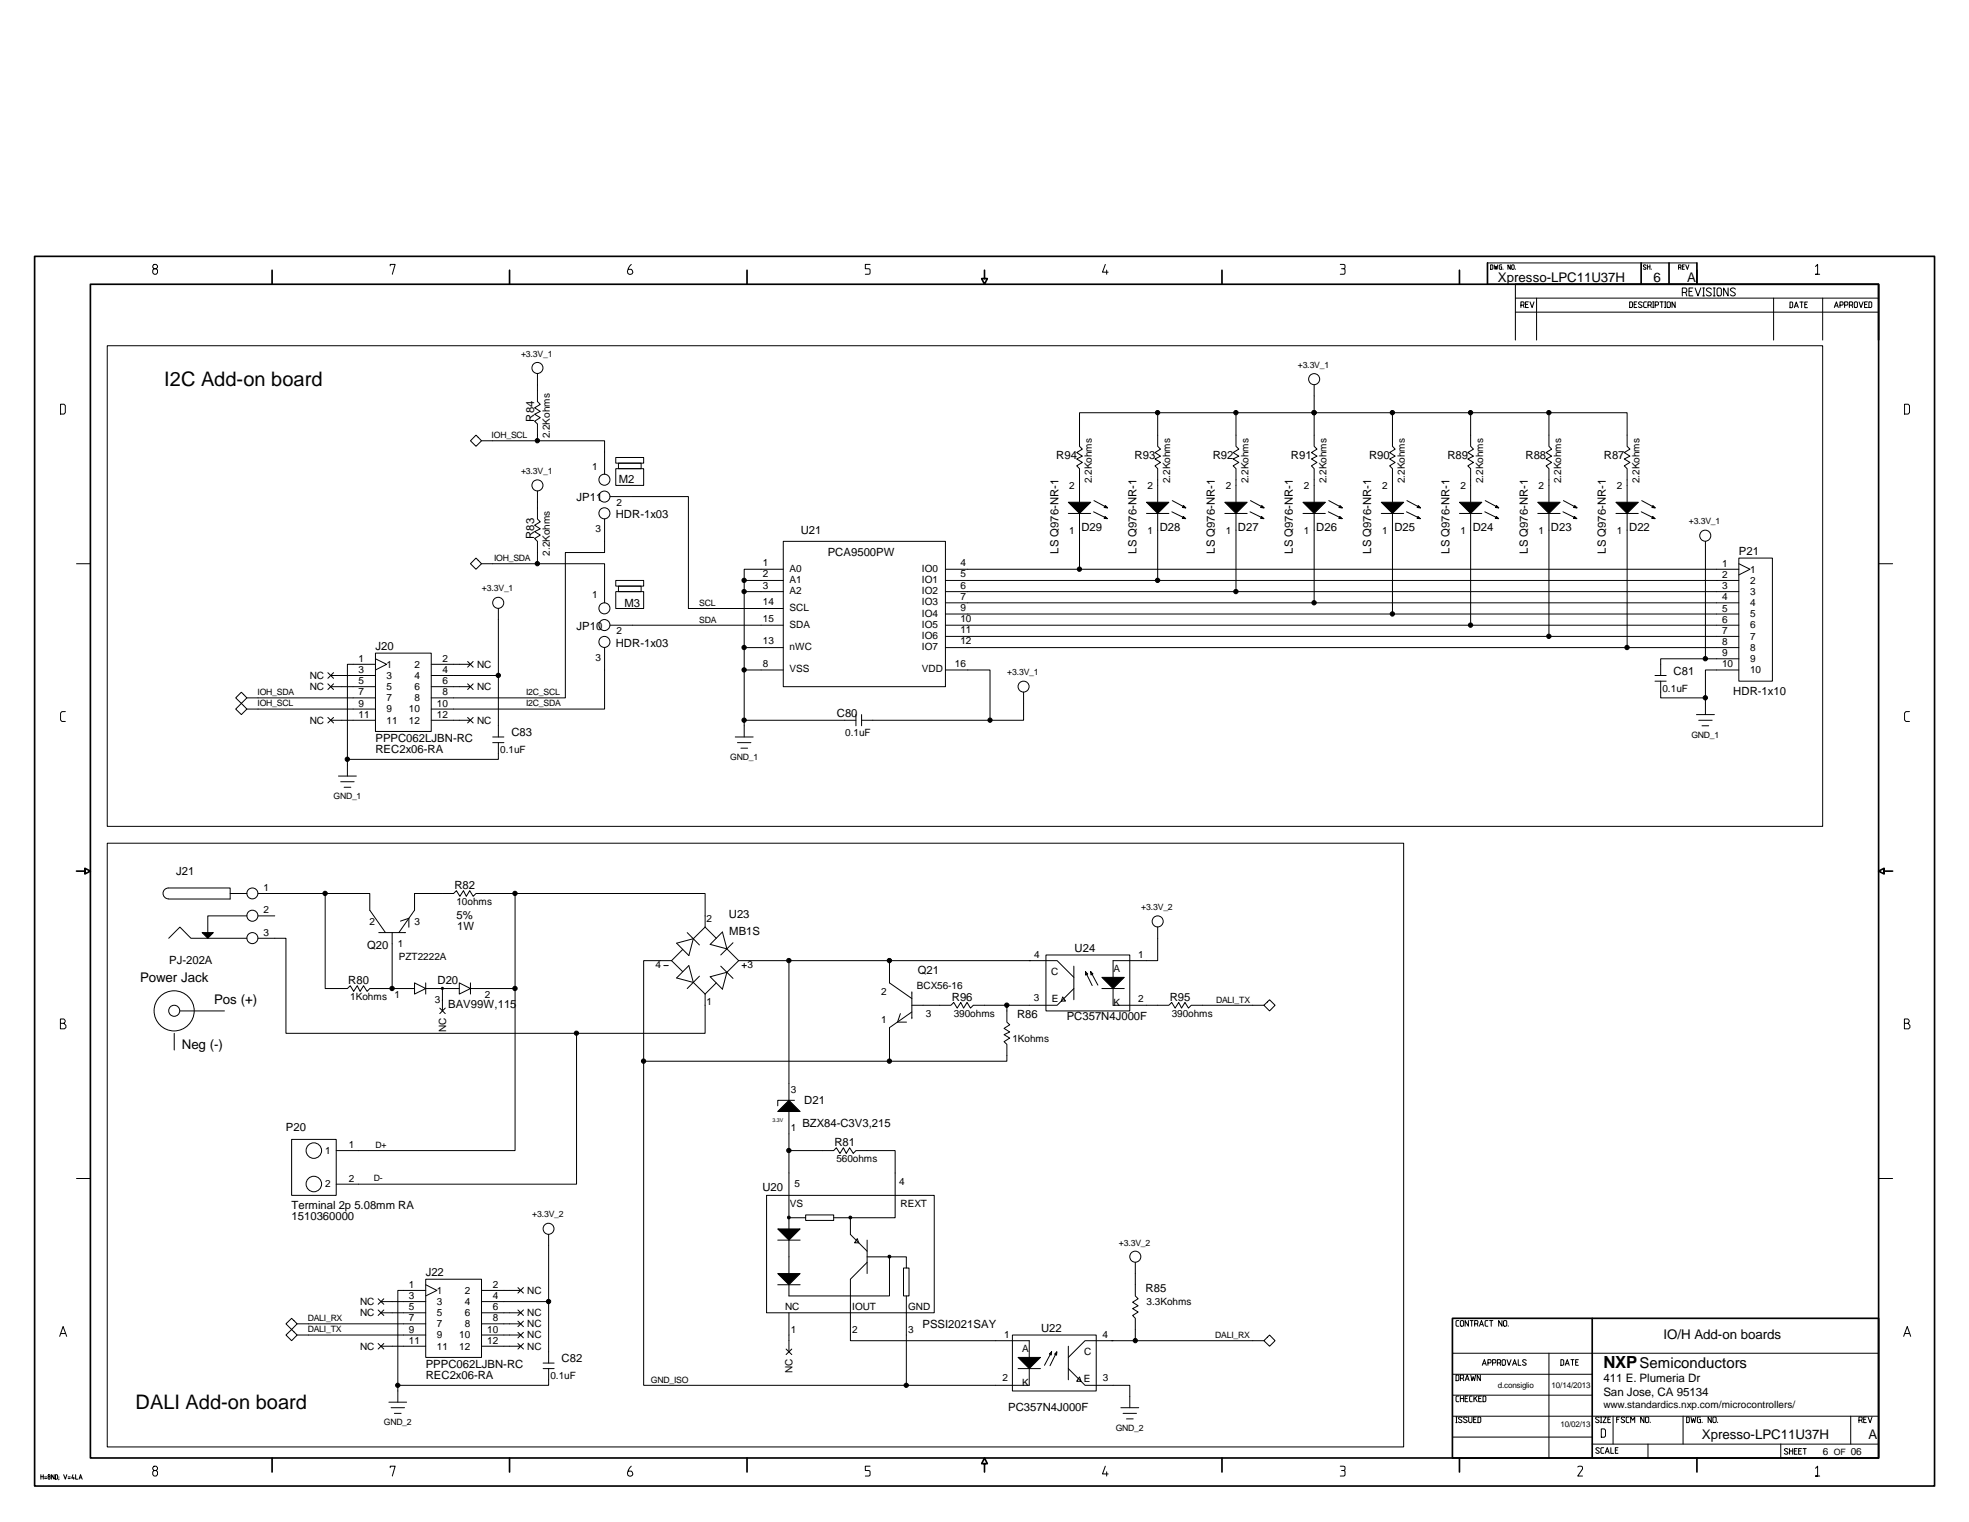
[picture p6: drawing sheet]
<svg xmlns="http://www.w3.org/2000/svg" width="279mm" height="216mm" viewBox="0 0 279 216" stroke-linecap="round" stroke-linejoin="round" font-family="sans-serif">
<g fill="none" stroke="#000" stroke-width=".14">
<path d="M21.9 37.5l-.2 .2v.2l.2 .2h.3l.2 .2v.4l-.2 .2h-.3l-.2-.2v-.4l.2-.2h.3l.2-.2v-.2l-.2-.2zM55.4 37.7v-.2h.7l-.4 1.4M89.6 37.5a1.06 1.06 0 0 0-.4 1.4h.4l.2-.2v-.2l-.2-.3h-.4M123.5 37.5h-.7v.6h.5l.2 .2-.1 .5-.6 .1M156.8 37.5l-.4 1.1h.8M157 38.3v.6M190.2 37.5h.5a.33 .33 0 0 1 .2 .3 .33 .33 0 0 1-.2 .3M190.4 38.1l.4 .1 .1 .5-.2 .2h-.5M211.5 37.6h.3v.1v.5h-.3zM212 37.6l.2 .6 .1-.4 .1 .4 .1-.6M213.1 37.6h-.3l-.1 .1 .1 .5h.3v-.4h-.1M213.3 38.2h.1"/>
<path d="M214.3 37.6v.6l-.3-.6v.6M214.6 37.6l.3 .1-.1 .5-.3-.1zM215.1 38.2h.1M233.6 37.7l-.1-.1h-.3v.2l.4 .3-.1 .1-.3-.1M233.8 37.8h.3M233.8 37.6v.6M234.1 37.6v.6M234.3 38.2h.1M238.2 37.9h.3v-.3h-.3v.6M238.5 37.9v.3M238.7 37.8h.3M239 37.6h-.3v.6h.3"/>
<path d="M239.2 37.6l.2 .6 .2-.6M240.8 37.3h-29.7v3h29.7M257.6 37.8l.3-.3v1.4h-.3h.6M8.6 57.3h.5l.2 .2v1l-.2 .2h-.5zM15.2 49h243.4v68.2h-243.4zM76.3 53v4l.4 .4-.8 .4 .8 .6-.8 .4 .8 .4-.8 .6 .4 .3v2.4M164.3 58.5v4.8l.4 .4-.8 .5 .8 .5-.8 .4 .8 .5-.8 .5 .4 .4v4.7M175.4 58.5v4.8l.4 .4-.8 .5 .8 .5-.8 .4 .8 .5-.8 .5 .4 .4v4.7M186.5 54.6v8.7l.4 .4-.8 .5 .8 .5-.8 .4 .8 .5-.8 .5 .4 .4v4.7M197.6 58.5v4.8l.4 .4-.8 .5 .8 .5-.8 .4 .8 .5-.8 .5 .4 .4v4.7M208.7 58.5v4.8l.4 .4-.8 .5 .8 .5-.8 .4 .8 .5-.8 .5 .4 .4v4.7M215 44.3h51.6"/>
<path d="M215 42.3h51.6M215 40.3v7.9M215.8 43.3h.4l.1-.1v-.3l-.1-.1h-.4v.8M216.2 43.3l.1 .3M216.5 43.2h.3M216.9 42.8h-.4v.8h.4M217.1 42.8l.3 .8 .3-.8M218 42.3v5.9M219.8 58.5v4.8l.4 .4-.8 .5 .8 .5-.8 .4 .8 .5-.8 .5 .4 .4v4.7M231.2 42.8h.3l.1 .1v.6l-.1 .1h-.3zM231.9 43.2h.3M232.3 42.8h-.4v.8h.4"/>
<path d="M233 42.9l-.3-.1-.2 .2 .5 .5a.3 .3 0 0 1-.5 0M233.6 42.8h-.3l-.1 .1v.6l.1 .1h.3M233.8 43.3h.4l.1-.1v-.3l-.1-.1h-.4v.8M234.2 43.3l.1 .3M234.5 43.6h.2M234.5 42.8h.2M234.6 42.8v.8M234.9 43.3h.3l.1-.1v-.3l-.1-.1h-.3v.8M235.5 42.8h.5M235.8 42.8v.8M236.2 43.6h.2M236.2 42.8h.2"/>
<path d="M236.3 42.8v.8M236.6 42.9l.1-.1 .3 .1v.6l-.1 .1h-.2l-.1-.1zM237.7 42.8v.8l-.4-.8v.8M238.7 41.5h.5l.2-.2v-.3l-.2-.1h-.5v1.1M239.2 41.5l.2 .5M239.7 41.3h.4M240.2 40.9h-.5v1.1h.5M240.5 40.9l.4 1.1 .4-1.1M241.6 42h.3M241.6 40.9h.3M241.7 40.9v1.1M242.8 41a.4 .4 0 0 0-.3-.2 .4 .4 0 0 0-.4 .3l.7 .5v.1v.2a.44 .44 0 0 1-.7-.1"/>
<path d="M243.1 42h.3M243.1 40.9h.3M243.2 40.9v1.1M243.8 40.9h.3l.2 .1v.8l-.2 .2h-.3l-.2-.2v-.8zM245.2 40.9v1.1l-.6-1.1v1.1M246.3 41a.4 .4 0 0 0-.4-.2 .4 .4 0 0 0-.4 .3l.7 .5 .1 .1-.1 .2a.44 .44 0 0 1-.7-.1M251.7 42.3v5.9M254 42.8h.3l.1 .1v.6l-.1 .1h-.3zM254.6 43.6l.3-.8 .3 .8M254.7 43.4h.4M255.4 42.8h.5M255.7 42.8v.8"/>
<path d="M256.1 43.2h.3M256.5 42.8h-.4v.8h.4M258.6 42.3v5.9M260.3 43.6l.3-.8 .3 .8M260.4 43.4h.4M261.1 43.3h.3l.1-.1v-.3l-.1-.1h-.3v.8M261.7 43.3h.4l.1-.1v-.3l-.1-.1h-.4v.8M262.4 43.3h.4l.1-.1v-.3l-.1-.1h-.4v.8M262.8 43.3l.1 .3M263.1 42.9l.1-.1 .4 .1v.6l-.1 .1h-.3l-.1-.1zM263.8 42.8l.3 .8 .3-.8M264.6 43.2h.3"/>
<path d="M265 42.8h-.4v.8h.4M265.2 42.8h.3l.1 .1v.6l-.1 .1h-.3zM270.3 57.3h.5l.2 .2v1l-.2 .2h-.5zM10.9 80h1.9M67.5 79.2l.8 .8-.8 .8-.7-.8zM67.5 61.7l.8 .8-.8 .8-.7-.8zM68.3 62.5h17.5v4.8M68.3 80h17.5v5.5M76.3 69.7v3.9l.4 .4-.8 .5 .8 .5-.8 .4 .8 .5-.8 .5 .4 .4v3.2M85.8 73.6v4.8h-5.6v20.6h-19M86.6 70.4h11.1v15.9h13.4M87.4 66.5h3.9v2.4h-3.9z"/>
<path d="M87.4 64.9h3.9v.8h-3.9zM87.8 65.7h3.2v.8h-3.2zM111.1 76.8h23.1v20.6h-23.1zM151.6 72.8h3.2M153.2 71.2v-4.7l-.4-.4 .8-.5-.8-.5 .8-.4-.8-.5 .8-.5-.4-.4v-4.8h77.7v4.8l.4 .4-.8 .5 .8 .5-.8 .4 .8 .5-.8 .5 .4 .4v4.7M153.2 72.8v8M155.2 72.6l1.9 .9M155.2 71l2 1-.4-.3-.1 .3 .4 .1M156.9 73.5h-.1v-.1l.2 .1M157 71.9h-.2l.1-.1 .1 .1M157.1 73.6l-.4-.1 .1-.2 .3 .3M162.7 72.8h3.2"/>
<path d="M164.3 72.8v9.5M166.3 72.6l1.9 .9M166.3 71l2 1-.4-.3-.1 .3 .5 .1M168 71.8l.1 .1h-.2zM168 73.5h-.1v-.1l.2 .1M168.2 73.6l-.4-.1 .1-.2 .4 .3M173.8 72.8h3.2M175.4 72.8v11.1M177.4 72.6l1.9 .9M177.4 71l2 1-.4-.3-.1 .3 .4 .1M179.1 73.5h-.1v-.1l.2 .1M179.2 71.9h-.2l.1-.1 .1 .1"/>
<path d="M179.3 73.6l-.4-.1 .1-.2 .3 .3M184.9 72.8h3.2M186.5 72.8v12.7M188.5 72.6l1.9 .9M188.6 71l1.9 1-.4-.3-.1 .3 .5 .1M190.2 73.5h-.1v-.1l.2 .1M190.3 71.9h-.2l.1-.1 .1 .1M190.4 73.6l-.4-.1 .1-.2 .4 .3M196 72.8h3.2M197.6 72.8v14.3M199.6 72.6l1.9 .9M199.6 71l1.9 1"/>
<path d="M201.2 73.3l.3 .3-.4-.1zM201.3 73.5h-.1l.1-.1 .1 .1M201.4 71.9h-.2l.1-.1 .1 .1M201.6 72l-.3-.3-.2 .3 .4 .1M207.1 72.8h3.2M208.7 72.8v15.9M210.7 72.6l1.9 .9M210.8 71l1.9 1-.4-.3-.1 .3 .5 .1M212.4 73.5h-.1v-.1l.2 .1M212.5 71.9h-.2l.1-.1 .1 .1M212.6 73.6l-.4-.1 .1-.2 .4 .3M218.2 72.8h3.2"/>
<path d="M219.8 72.8v17.5M221.8 72.6l1.9 .9M221.8 71l2 1M223.4 73.3l.4 .3-.5-.1zM223.5 73.5h-.1l.1-.1 .1 .1M223.6 71.9h-.2l.1-.1 .1 .1M223.8 72l-.3-.3-.2 .3 .5 .1M229.3 72.8h3.2M230.9 72.8v19.1M232.9 72.6l1.9 .9M233 71l1.8 1M234.5 73.3l.3 .3-.4-.1z"/>
<path d="M234.7 71.9h-.2l.1-.1 .1 .1M234.7 73.5h-.2v-.1l.2 .1M234.9 72l-.4-.3-.1 .3 .4 .1M242 76.8v16.7M246.7 79.2h4.8v17.4h-4.8zM246.7 80l1.6 .8-1.6 .8M266.6 80h2M33.4 99l.8-.8 .8 .8-.8 .8zM35 99h18.3M46.5 95.4l.8 .8M46.5 97l.8 .8M47.3 95.4l-.8 .8"/>
<path d="M47.3 97l-.8 .8M53.3 92.6h7.9v11.2h-7.9zM53.3 94.2h-4v15.9M53.3 93.5l1.6 .7-1.6 .8M53.3 95.8h-6.4M53.3 97.4h-6.4M61.2 95.8h9.5M61.2 97.4h5.6M61.2 94.2h5.6M66.4 93.8l.7 .8M66.4 97l.7 .8M67.1 93.8l-.7 .8"/>
<path d="M67.1 97l-.7 .8M70.7 86.3v18.2M85.8 91.9v8.7h-24.6M86.6 88.7h24.5M87.4 83.9h3.9v2.4h-3.9zM87.4 82.3h3.9v.8h-3.9zM87.8 83.1h3.2v.8h-3.2zM105.6 82.3h5.5M105.6 83.9h5.5M105.6 91.9h5.5M105.6 95h5.5M111.1 80.8h-5.5v23.7"/>
<path d="M134.2 95h6.3v7.2M134.2 88.7h112.5M134.2 82.3h112.5M134.2 83.9h112.5M134.2 91.9h112.5M134.2 80.8h112.5M134.2 85.5h112.5M134.2 87.1h112.5M134.2 90.3h112.5M145.2 98.2v4h-22.9M234.8 95.8h1.6M234.8 96.6h1.6"/>
<path d="M235.6 96.6v2.4h6.4M246.7 95h-4.7v6.4M246.7 93.5h-11.1v2.3M9.3 100.9h-.5l-.2 .3v.9l.2 .2h.5M15.2 119.6h184v85.7h-184zM33.4 100.6l.8-.8 .8 .8-.8 .8zM35 100.6h18.3M46.5 101.8l.8 .8M47.3 101.8l-.8 .8M48 110.1h2.6M48.3 110.9h1.9M48.8 111.7h1"/>
<path d="M53.3 102.2h-6.4M61.2 102.2h5.6M66.4 101.8l.7 .8M67.1 101.8l-.7 .8M69.9 105.3h1.6M69.9 104.5h1.6M70.7 105.3v2.4h-21.4M104.3 104.5h2.6M104.6 105.3h2M105.1 106.1h1M105.6 102.2h15.9M121.5 101.4v1.6"/>
<path d="M122.3 101.4v1.6M240.7 101.4h2.6M241 102.2h2M241.5 103h1M271 100.9h-.6l-.1 .3v.9l.1 .2h.6M23.9 126a.77 .77 0 0 0-.8 .7 .77 .77 0 0 0 .8 .8M23.9 126h8.8v1.5h-8.8M23.9 133.1l1.6-1.6 1.6 1.6h7.9M32.7 126.7h2.3M35 129.9h-5.5v3.2M36.6 126.7h15.9v2.4l2.2 3.2M36.6 133.1h4v13.5h59.5v-5.6"/>
<path d="M36.6 129.9h2.4M46.1 126.7v13.5h3.2l.4-.4 .5 .8 .5-.8 .4 .8 .5-.8 .5 .8 .4-.4h6.3M53.7 132.3h3.9M55.6 132.3v7.9M56.8 130.7l1.2-.4v1.2M58.8 139.4l1.6 .8-1.6 .8zM60.4 139.4v1.6M65.2 139.4l1.6 .8-1.6 .8zM66.8 139.4v1.6M73.1 126.7v36.5h-25.4M94.2 137h.6M95.3 136.3l1.6 1.5"/>
<path d="M95.3 136.3h-4v60.2h54.7v-2.4M96 133.8l2.4-.6-.7 2.4zM96.9 134.7l-1.6 1.6M97.5 132.3l1.8 1.7M97.7 137l.7 2.4-2.4-.7zM98.4 139.4l1.7 1.6M99.3 138.5l-1.8 1.7M100.1 131.5l-1.7 1.7M100.1 131.5l1.5 1.6M100.1 131.5v-4.8h-32.6l-.4 .4-.4-.8-.5 .8-.4-.8-.5 .8-.5-.8-.4 .4h-5.6v2.4l-2.2 3.2M100.8 138.6l2.3-.7-.6 2.4zM101.6 139.4l-1.5 1.6"/>
<path d="M102.3 137.1l1.7 1.7M102.5 132.2l.6 2.4-2.3-.6zM103.1 134.6l1.7 1.7M104 133.7l-1.7 1.8M104.8 136.3l-1.7 1.6M104.8 136.3h41.4M105.3 137h.6M105.6 136.7v.6M112 136.3v19.8M126.2 136.3v3.1l3.2 2.2M146.1 136.3h3.9l2.4 2.3M148.4 135.5h11.9v7.9h-11.9z"/>
<path d="M152.4 137.1v4.7M154 137.8l.3 .4-.2 .1-.1-.4M154.1 137.9l.9 1.9M154.7 137.8l.1 .5 .3-.1-.3-.4 1 1.9M164.3 131.5v4.8h-6.4v2.3M8.6 145.2h.5l.1-.3v-.1l-.1-.3h-.5v1.4h.5l.3-.1v-.3l-.3-.3M24.7 146.6v2.3M25.5 143.4h6.4M60.4 140.2h2.4M62.4 143l.8 .8M62.8 141.8h.1M62.8 141.8v1.6"/>
<path d="M63.2 143l-.8 .8M65.2 140.2h-2.4v1.6M66.8 140.2h6.3M81.8 146.6v21.4h-34.1M112 157.7v16.6M112.7 156.1h-2.3v.8M127.8 143.8l-.4 1.2h1.2M129.4 143.6l-3.2 2.2v4.7M129.4 140.7v3.8M142.9 142.6v2.4l.4 .4-.8 .5 .8 .5-.8 .4 .8 .5-.8 .5 .4 .3v2.4h-51.6M150.8 141.4l.4 .6h-.6zM152.4 140.2l-2.4 2.4h-11.9l-.4 .4-.5-.8-.5 .8-.4-.8-.5 .8-.5-.8-.4 .4h-5.5"/>
<path d="M156.4 140.2h3.1M157.9 140.2v2.4h8l.4-.4 .5 .8 .5-.8 .4 .8 .4-.8 .5 .8 .4-.4h10.3M179.3 142.6l.8-.8 .8 .8-.8 .8zM270.2 145.2h.5l.2-.3v-.1l-.2-.3h-.5v1.4h.6l.2-.1v-.3l-.3-.3M10.9 167.2h1.9M41.4 161.6h6.3v8h-6.3zM77.9 175.1v18.3M108.8 169.6h23.8v16.6h-23.8zM110.4 175.9h3.1M112 163.2h6.3l.4-.4 .5 .8 .5-.8 .4 .8 .5-.8 .5 .8 .4-.4h5.5v9.5h-8.7M112 175.9v4.8M112 172.7h2.3"/>
<path d="M114.3 172.3h4v.8h-4zM120.7 172.7v2.4l2.3 2.4M121.6 175.7l.3 .6h-.6zM123 178.3h3.2v5.5h-14.2v-1.6M123 179.1l-2.3 2.4v8.7h25.3v2.4M123 175.9v4.8M126.2 178.3h2.4v1.6M128.2 179.9h.8v3.9h-.8zM161.1 179.1v4.7l.4 .4-.8 .5 .8 .5-.8 .4 .8 .5-.8 .5 .4 .4v3.2M266.6 167.2h2M8.5 189.6l.5-1.4 .5 1.4M8.7 189.2h.6"/>
<path d="M40.6 189.4l.8-.8 .8 .8-.8 .8zM40.6 187.8l.8-.8 .8 .8-.8 .8zM42.2 187.8h18.2M42.2 189.4h18.2M53.7 184.2l.8 .8M53.7 185.8l.8 .8M53.7 190.6l.8 .8M54.5 184.2l-.8 .8M54.5 185.8l-.8 .8M54.5 190.6l-.8 .8M55.2 198.9h2.5M55.5 199.7h1.9"/>
<path d="M60.4 183h-3.9v15.9M60.4 184.6h-6.3M60.4 186.2h-6.3M60.4 191h-6.3M60.4 181.5h7.9v11.1h-7.9zM60.4 182.2l1.6 .8-1.6 .8M68.3 184.6h9.6M68.3 187.8h5.6M68.3 189.4h5.6M68.3 186.2h5.6M68.3 191h5.6M68.3 183h5.6"/>
<path d="M73.5 182.6l.8 .8M73.5 185.8l.8 .8M73.5 190.6l.8 .8M73.5 187.4l.8 .8M73.5 189l.8 .8M74.3 182.6l-.8 .8M74.3 185.8l-.8 .8M74.3 190.6l-.8 .8M74.3 187.4l-.8 .8M74.3 189l-.8 .8M77.1 194.1h1.5M77.1 193.4h1.5"/>
<path d="M77.9 194.1v2.4h-21.4M110.4 182.2h3.1M111.5 191.4l.9 .8M112 186.2v5.6M112.4 191.4l-.9 .8M128.6 183.8v12.7M143.7 189.4h11.9v7.9h-11.9zM144.5 194.1h3.1M149.2 191.7l-.3 .4 .3 .1v-.4l-1 1.9M149.6 192.1l.4-.3-.1 .4zM149.9 191.8l-.9 1.9M151.6 194.1l2.4 2.4h6.3v3.2"/>
<path d="M151.6 191v4.7M153.2 195.3l.2 .6h-.6zM157.8 190.2h21.5M157.9 190.2h-3.9l-2.4 2.4M159 199.7h2.6M180.1 189.4l.8 .8-.8 .8-.8-.8zM206.1 192h60.5M206.1 197.9h19.8M206.1 194.9h19.8M206.6 195.1h.3l.1 .1v.5l-.1 .2h-.3zM207 198h-.3l-.1 .1v.6l.1 .1h.3M207 187.3h-.3l-.1 .1v.6l.1 .1h.3"/>
<path d="M207.2 198v.8M207.2 195.5h.4l.1-.3-.1-.1h-.4v.8M207.2 187.4l.1-.1 .4 .1v.6l-.1 .1h-.3l-.1-.1zM207.2 198.4h.5M207.6 195.5l.1 .4M207.7 198v.8M207.9 195.9l.3-.8 .3 .8M207.9 198.4h.3M208 195.6h.4M208.3 198h-.4v.8h.4M208.4 187.3v.8l-.5-.8v.8M208.6 187.3h.4"/>
<path d="M208.7 195.1l.2 .8 .1-.6 .2 .6 .2-.8M208.8 187.3v.8M208.9 198h-.3l-.1 .1v.6l.1 .1h.3M209.1 198v.8M209.3 187.8h.3l.1-.4-.1-.1h-.3v.8M209.3 198.3l.3 .5M209.6 187.8l.1 .3M209.6 198l-.5 .5M209.8 198.4h.3M209.9 188.1l.3-.8 .3 .8M210.1 195.1v.8l-.5-.8v.8M210.1 187.9h.3"/>
<path d="M210.2 198h-.4v.8h.4M210.3 193.7l.3-.8 .3 .8M210.4 193.4h.4M210.4 198h.3l.1 .1v.6l-.1 .1h-.3zM211.1 193.3h.4l.1-.1v-.2l-.1-.1h-.4v.8M211.1 187.3h-.3l-.1 .1v.6l.1 .1h.3M211.4 187.3h.4M211.6 187.3v.8M211.8 193.3h.4l.1-.1v-.2l-.1-.1h-.4v.8M212.5 193.3h.3l.1-.1v-.2l-.1-.1h-.3v.8M212.8 193.3l.1 .4M213.1 187.3v.8l-.4-.8v.8"/>
<path d="M213.1 193l.2-.1 .3 .1v.5l-.1 .2h-.2l-.2-.2zM213.3 187.4l.2-.1 .3 .1v.6l-.1 .1h-.2l-.2-.1zM213.8 192.9l.3 .8 .3-.8M214 188.1h.1M214.6 193.7l.3-.8 .3 .8M214.7 193.4h.4M215.4 192.9v.8h.4M216.6 193l-.4-.1-.2 .1 .6 .5a.3 .3 0 0 1-.6 0M219.8 192v14.8M221.5 192.9l.4 .1v.5l-.1 .2h-.3zM222.1 193.7l.3-.8 .3 .8M222.2 193.4h.4"/>
<path d="M222.9 192.9h.5M223.1 192.9v.8M223.6 193.2h.3M224 192.9h-.4v.8h.4M270.1 189.6l.5-1.4 .5 1.4M270.3 189.2h.6M5.8 209.2v.6M5.8 209.5h.3M6.1 209.2v.6M6.3 209.7h.3M6.3 209.5h.3M6.9 209.2l-.1 .2 .3 .2-.1 .2-.2-.1v-.1l.3-.2-.1-.2z"/>
<path d="M7.7 209.2v.6l-.4-.6v.6M7.9 209.2h.2l.1 .1-.1 .5h-.2zM8.4 209.8l-.1 .1M8.4 209.5h.1M9 209.2l.3 .6 .2-.6M9.7 209.7h.3M9.7 209.5h.3M10.4 209.2l-.2 .5h.3M10.5 209.5v.3M10.7 209.2v.6h.3M11.2 209.8l.2-.6 .3 .6M11.3 209.6h.3"/>
<path d="M21.9 208l-.2 .2v.2l.2 .2h.3l.2 .2v.4l-.2 .2h-.3l-.2-.2v-.4l.2-.2h.3l.2-.2v-.2l-.2-.2zM55.4 208.2v-.2h.7l-.4 1.4M56 200.5h.9M89.6 208a1.06 1.06 0 0 0-.4 1.3l.4 .1 .2-.2v-.2l-.2-.3h-.4M123.5 208h-.7v.6h.5l.2 .2-.1 .5-.6 .1M156.8 208l-.4 1.1h.8M157 208.8v.6M159.4 200.5h1.9M159.9 201.3h.9M190.2 208h.5a.33 .33 0 0 1 .2 .3 .33 .33 0 0 1-.2 .3M190.4 208.6l.4 .1 .1 .5-.2 .2h-.5M206.1 200.9h60.5"/>
<path d="M206.1 203.9h19.8M206.6 201.8h.2M206.6 201h.2M206.7 201v.8M207.5 201.1l-.4-.1-.2 .2 .6 .4a.3 .3 0 0 1-.6 .1M208.2 201.1l-.4-.1-.1 .2 .4 .3v.2l-.3 .1-.1-.1M208.4 201v.7l.1 .1h.3l.1-.1v-.7M209.1 201.3h.3M209.5 201h-.4v.8h.4M209.7 201l.4 .1v.6l-.1 .1h-.3zM223.9 208.1l.5-.1 .2 .2v.2l-.7 1h.7M225.9 204.9h40.7"/>
<path d="M226.9 201.1l-.3-.1-.2 .2 .5 .3v.2l-.3 .1-.2-.1M226.9 205.5l-.3-.1-.2 .1 .5 .4v.2l-.3 .1-.2-.2M227.1 201.8h.2M227.1 201h.2M227.2 201v.8M227.2 202.7h.4l.2 .2v.8l-.2 .2h-.4zM227.5 201h.4l-.4 .8h.4M227.6 205.4h-.3l-.1 .1v.5l.1 .2h.3M227.8 206.2l.3-.8 .2 .8M227.9 205.9h.3M228.2 201.3h.2M228.5 201h-.3v.8h.3"/>
<path d="M228.6 205.4v.8h.4M228.9 200.9v4M229.2 205.7h.3M229.4 201.3h.3M229.6 205.4h-.4v.8h.4M229.8 201h-.4v.8M230.5 201.1l-.3-.1-.2 .2 .5 .3v.2l-.3 .1-.2-.1M231.2 201h-.3l-.1 .1v.6l.1 .1h.3M231.4 201.8v-.8l.3 .5 .3-.5v.8M233.3 201v.8l-.5-.8v.8M233.5 201.1l.1-.1 .4 .1v.6l-.2 .1h-.2l-.1-.1zM233.8 204.9v1.9"/>
<path d="M234.2 201.7v.1M238.8 200.9v4M239.3 201h.3l.1 .1v.6l-.1 .1h-.3zM239.9 201l.2 .8 .2-.6 .2 .6 .1-.8M241.3 201h-.3l-.1 .1v.6l.1 .1h.3v-.5h-.2M241.5 201.7v.1M242.8 201v.8l-.4-.8v.8M243.1 201.1l.1-.1 .3 .1v.6l-.1 .1h-.2l-.1-.1zM243.7 201.7v.1M252.7 204.9v1.9M253.7 205.6v-.1a.29 .29 0 0 0-.5 .2l.5 .4-.1 .2-.4-.1M253.9 205.5v.8"/>
<path d="M253.9 205.8h.5M254.4 205.5v.8M254.6 205.8h.3M255 205.5h-.4v.8h.4M255.2 205.8h.3M255.6 205.5h-.4v.8h.4M255.8 205.5h.5M256.1 205.5v.8M257.6 208.3l.3-.3v1.4h-.3h.6M262.6 200.9v4M263.8 201.5h.3l.1-.4-.1-.1h-.3v.8M264.1 201.5l.1 .3"/>
<path d="M264.5 201.3h.2M264.8 201h-.3v.8h.3M265.1 201l.3 .8 .2-.8"/>
<circle cx="76.3" cy="52.2" r=".78"/>
<circle cx="186.5" cy="53.8" r=".78"/>
<circle cx="76.3" cy="68.9" r=".78"/>
<circle cx="85.8" cy="68" r=".78"/>
<circle cx="85.8" cy="72.8" r=".78"/>
<circle cx="85.8" cy="70.4" r=".78"/>
<circle cx="242" cy="76" r=".78"/>
<circle cx="70.7" cy="85.5" r=".78"/>
<circle cx="85.8" cy="86.3" r=".78"/>
<circle cx="85.8" cy="91.1" r=".78"/>
<circle cx="85.8" cy="88.7" r=".78"/>
<circle cx="145.2" cy="97.4" r=".78"/>
<circle cx="35.8" cy="129.9" r=".78"/>
<circle cx="35.8" cy="133.1" r=".78"/>
<circle cx="35.8" cy="126.7" r=".78"/>
<circle cx="164.3" cy="130.7" r=".78"/>
<circle cx="24.7" cy="143.4" r="2.85"/>
<circle cx="24.7" cy="143.4" r=".78"/>
<circle cx="44.5" cy="163.2" r="1.1"/>
<circle cx="44.5" cy="168" r="1.1"/>
<circle cx="77.8" cy="174.3" r=".78"/>
<circle cx="161.1" cy="178.3" r=".78"/>
</g>
<g fill="#000" stroke="#000" stroke-width=".14">
<path d="M151.6 71.2h3.2l-1.6 1.6z" fill-rule="evenodd"/>
<path d="M162.7 71.2h3.2l-1.6 1.6z" fill-rule="evenodd"/>
<path d="M173.8 71.2h3.2l-1.6 1.6z" fill-rule="evenodd"/>
<path d="M184.9 71.2h3.2l-1.6 1.6z" fill-rule="evenodd"/>
<path d="M196 71.2h3.2l-1.6 1.6z" fill-rule="evenodd"/>
<path d="M207.1 71.2h3.2l-1.6 1.6z" fill-rule="evenodd"/>
<path d="M218.2 71.2h3.2l-1.6 1.6z" fill-rule="evenodd"/>
<path d="M229.3 71.2h3.2l-1.6 1.6z" fill-rule="evenodd"/>
<path d="M28.7 132.3h1.6l-.8 .8z" fill-rule="evenodd"/>
<path d="M156.4 138.6h3.1l-1.6 1.6z" fill-rule="evenodd"/>
<path d="M112 156.1l1.5 1.6h-3.1z" fill-rule="evenodd"/>
<path d="M110.4 174.3h3.1l-1.5 1.6z" fill-rule="evenodd"/>
<path d="M110.4 180.7h3.1l-1.5 1.5z" fill-rule="evenodd"/>
<path d="M144.5 192.6h3.1l-1.6 1.5z" fill-rule="evenodd"/>
<circle cx="164.3" cy="58.5" r=".31"/>
<circle cx="175.4" cy="58.5" r=".31"/>
<circle cx="186.5" cy="58.5" r=".31"/>
<circle cx="197.6" cy="58.5" r=".31"/>
<circle cx="208.7" cy="58.5" r=".31"/>
<circle cx="219.8" cy="58.5" r=".31"/>
<circle cx="76.3" cy="80" r=".31"/>
<circle cx="76.3" cy="62.5" r=".31"/>
<circle cx="70.7" cy="95.8" r=".31"/>
<circle cx="105.6" cy="83.9" r=".31"/>
<circle cx="105.6" cy="82.3" r=".31"/>
<circle cx="105.6" cy="95" r=".31"/>
<circle cx="105.6" cy="91.9" r=".31"/>
<circle cx="153.2" cy="80.7" r=".31"/>
<circle cx="164.3" cy="82.3" r=".31"/>
<circle cx="175.4" cy="83.9" r=".31"/>
<circle cx="186.5" cy="85.5" r=".31"/>
<circle cx="197.6" cy="87.1" r=".31"/>
<circle cx="208.7" cy="88.7" r=".31"/>
<circle cx="219.8" cy="90.3" r=".31"/>
<circle cx="230.9" cy="91.9" r=".31"/>
<circle cx="242" cy="93.4" r=".31"/>
<circle cx="242" cy="99" r=".31"/>
<circle cx="49.3" cy="107.7" r=".31"/>
<circle cx="105.6" cy="102.2" r=".31"/>
<circle cx="140.5" cy="102.2" r=".3"/>
<circle cx="46.1" cy="126.7" r=".31"/>
<circle cx="73.1" cy="126.7" r=".31"/>
<circle cx="111.9" cy="136.3" r=".31"/>
<circle cx="126.2" cy="136.3" r=".31"/>
<circle cx="55.6" cy="140.2" r=".31"/>
<circle cx="73.1" cy="140.2" r=".31"/>
<circle cx="81.8" cy="146.6" r=".3"/>
<circle cx="91.3" cy="150.5" r=".31"/>
<circle cx="126.2" cy="150.5" r=".31"/>
<circle cx="142.9" cy="142.6" r=".31"/>
<circle cx="111.9" cy="163.2" r=".31"/>
<circle cx="111.9" cy="172.7" r=".2"/>
<circle cx="120.7" cy="172.7" r=".2"/>
<circle cx="126.2" cy="178.3" r=".2"/>
<circle cx="56.4" cy="196.5" r=".3"/>
<circle cx="77.8" cy="184.6" r=".31"/>
<circle cx="128.6" cy="196.5" r=".3"/>
<circle cx="161.1" cy="190.2" r=".3"/>
</g>
<g fill="none" stroke="#000" stroke-width=".24">
<path d="M4.9 36.4h269.6v174.4h-269.6zM38.6 38.3v2M72.3 38.3v2M106 38.3v2M139.7 38.3v1.2h-.4l.4 .8 .4-.8h-.4M173.4 38.3v2M207.1 38.3v2M211.1 37.3v3M232.9 37.3v3M236.8 37.3v3M240.8 37.3v3M12.8 40.3h253.8v166.5h-253.8z"/>
<path d="M215 40.3h51.6v7.9M10.9 123.6h1.1v.4l.8-.4-.8-.4v.4M267.4 123.6v.4l-.8-.4 .8-.4v.4h1.2M206.1 187h60.5v19.8h-60.5zM225.9 187v19.8M38.6 206.8v2M72.3 206.8v2M106 206.8v2M139.7 207.6h-.4l.4-.8 .4 .8h-.4v1.2M173.4 206.8v2M207.1 206.8v2M240.8 206.8v2"/>
</g>
<circle cx="62.8" cy="140.2" r=".15" fill="none" stroke="#000" stroke-width=".16"/>
<g font-size="2.8">
<text x="23.3" y="54.8">I2C Add-on board</text>
<text x="19.2" y="199.9">DALI Add-on board</text>
</g>
<text font-size="2.4" x="227.5" y="194.1">NXP</text>
<text font-size="2.1" x="232.7" y="194.1">Semiconductors</text>
<g font-size="1.9">
<text x="212.6" y="39.9">Xpresso-LPC11U37H</text>
<text x="234.6" y="39.9">6</text>
<text x="239.4" y="39.9">A</text>
<text x="19.9" y="139.3">Power Jack</text>
<text x="30.4" y="142.4">Pos (+)</text>
<text x="25.8" y="148.8">Neg (-)</text>
<text x="236.1" y="190">IO/H Add-on boards</text>
<text x="241.5" y="204.1">Xpresso-LPC11U37H</text>
<text x="265.1" y="204.1">A</text>
</g>
<g font-size="1.6">
<text x="75.8" y="59.8" transform="rotate(-90 75.8 59.8)">R84</text>
<text x="149.9" y="65.2">R94</text>
<text x="161" y="65.2">R93</text>
<text x="172.1" y="65.2">R92</text>
<text x="183.2" y="65.2">R91</text>
<text x="194.3" y="65.2">R90</text>
<text x="205.4" y="65.2">R89</text>
<text x="216.5" y="65.2">R88</text>
<text x="227.6" y="65.2">R87</text>
<text x="81.8" y="71.1">JP11</text>
<text x="87.8" y="68.6">M2</text>
<text x="75.8" y="76.5" transform="rotate(-90 75.8 76.5)">R83</text>
<text x="87.4" y="73.5">HDR-1x03</text>
<text x="113.6" y="75.7">U21</text>
<text x="153.5" y="75.3">D29</text>
<text x="164.6" y="75.3">D28</text>
<text x="175.7" y="75.3">D27</text>
<text x="186.8" y="75.3">D26</text>
<text x="197.9" y="75.3">D25</text>
<text x="209" y="75.3">D24</text>
<text x="220.1" y="75.3">D23</text>
<text x="231.2" y="75.3">D22</text>
<text x="117.5" y="78.9">PCA9500PW</text>
<text x="150.2" y="78.5" transform="rotate(-90 150.2 78.5)">LS Q976-NR-1</text>
<text x="161.3" y="78.5" transform="rotate(-90 161.3 78.5)">LS Q976-NR-1</text>
<text x="172.4" y="78.5" transform="rotate(-90 172.4 78.5)">LS Q976-NR-1</text>
<text x="183.5" y="78.5" transform="rotate(-90 183.5 78.5)">LS Q976-NR-1</text>
<text x="194.6" y="78.5" transform="rotate(-90 194.6 78.5)">LS Q976-NR-1</text>
<text x="205.7" y="78.5" transform="rotate(-90 205.7 78.5)">LS Q976-NR-1</text>
<text x="216.8" y="78.5" transform="rotate(-90 216.8 78.5)">LS Q976-NR-1</text>
<text x="227.9" y="78.5" transform="rotate(-90 227.9 78.5)">LS Q976-NR-1</text>
<text x="246.7" y="78.8">P21</text>
<text x="81.8" y="89.3">JP10</text>
<text x="88.6" y="86">M3</text>
<text x="53.3" y="92.2">J20</text>
<text x="87.4" y="91.7">HDR-1x03</text>
<text x="237.5" y="95.7">C81</text>
<text x="118.7" y="101.6">C80</text>
<text x="246" y="98.6">HDR-1x10</text>
<text x="53.3" y="106.8">REC2x06-RA</text>
<text x="53.3" y="105.2">PPPC062LJBN-RC</text>
<text x="72.6" y="104.4">C83</text>
<text x="25" y="124.1">J21</text>
<text x="64.5" y="126.1">R82</text>
<text x="64.8" y="130.4">5%</text>
<text x="64.9" y="131.9">1W</text>
<text x="103.4" y="130.2">U23</text>
<text x="24" y="136.8">PJ-202A</text>
<text x="52.1" y="134.7">Q20</text>
<text x="103.5" y="132.6">MB1S</text>
<text x="152.5" y="135">U24</text>
<text x="49.4" y="139.6">R80</text>
<text x="62.1" y="139.6">D20</text>
<text x="63.6" y="143">BAV99W,115</text>
<text x="130.2" y="138.2">Q21</text>
<text x="135.1" y="142">R96</text>
<text x="166" y="142">R95</text>
<text x="144.3" y="144.5">R86</text>
<text x="151.4" y="144.7">PC357N4J000F</text>
<text x="40.6" y="160.4">P20</text>
<text x="113.9" y="159.8">BZX84-C3V3,215</text>
<text x="114.1" y="156.5">D21</text>
<text x="118.4" y="162.6">R81</text>
<text x="41.4" y="173.1">1510360000</text>
<text x="41.4" y="171.5">Terminal 2p 5.08mm RA</text>
<text x="108.2" y="169">U20</text>
<text x="60.4" y="181">J22</text>
<text x="162.6" y="183.3">R85</text>
<text x="130.9" y="188.3">PSSI2021SAY</text>
<text x="147.7" y="188.9">U22</text>
<text x="60.4" y="194">PPPC062LJBN-RC</text>
<text x="60.4" y="195.6">REC2x06-RA</text>
<text x="79.7" y="193.2">C82</text>
<text x="227.5" y="196.1">411 E. Plumeria Dr</text>
<text x="227.5" y="198">San Jose, CA 95134</text>
<text x="143" y="200.2">PC357N4J000F</text>
</g>
<g font-size="1.4">
<text x="78" y="62.2" transform="rotate(-90 78 62.2)">2.2Kohms</text>
<text x="84" y="66.7">1</text>
<text x="87.5" y="71.7">2</text>
<text x="151.7" y="69.4">2</text>
<text x="154.9" y="68.5" transform="rotate(-90 154.9 68.5)">2.2Kohms</text>
<text x="162.8" y="69.4">2</text>
<text x="166" y="68.5" transform="rotate(-90 166 68.5)">2.2Kohms</text>
<text x="173.9" y="69.4">2</text>
<text x="177.1" y="68.5" transform="rotate(-90 177.1 68.5)">2.2Kohms</text>
<text x="185" y="69.4">2</text>
<text x="188.2" y="68.5" transform="rotate(-90 188.2 68.5)">2.2Kohms</text>
<text x="196.1" y="69.4">2</text>
<text x="199.3" y="68.5" transform="rotate(-90 199.3 68.5)">2.2Kohms</text>
<text x="207.2" y="69.4">2</text>
<text x="210.4" y="68.5" transform="rotate(-90 210.4 68.5)">2.2Kohms</text>
<text x="218.3" y="69.4">2</text>
<text x="221.6" y="68.5" transform="rotate(-90 221.6 68.5)">2.2Kohms</text>
<text x="229.4" y="69.4">2</text>
<text x="232.6" y="68.5" transform="rotate(-90 232.6 68.5)">2.2Kohms</text>
<text x="84.5" y="75.5">3</text>
<text x="151.7" y="75.7">1</text>
<text x="162.8" y="75.7">1</text>
<text x="173.9" y="75.7">1</text>
<text x="185" y="75.7">1</text>
<text x="196.1" y="75.7">1</text>
<text x="207.2" y="75.7">1</text>
<text x="218.3" y="75.7">1</text>
<text x="229.4" y="75.7">1</text>
<text x="78" y="78.8" transform="rotate(-90 78 78.8)">2.2Kohms</text>
<text x="108.2" y="83.5">3</text>
<text x="108.2" y="81.9">2</text>
<text x="108.2" y="80.3">1</text>
<text x="112" y="81.1">A0</text>
<text x="112" y="82.7">A1</text>
<text x="130.8" y="81.1">IO0</text>
<text x="130.8" y="82.7">IO1</text>
<text x="136.3" y="83.5">6</text>
<text x="136.3" y="81.9">5</text>
<text x="136.3" y="80.3">4</text>
<text x="244.4" y="83.6">3</text>
<text x="244.4" y="82">2</text>
<text x="244.4" y="80.4">1</text>
<text x="248.3" y="81.2">1</text>
<text x="248.3" y="82.8">2</text>
<text x="84" y="84.9">1</text>
<text x="87.5" y="90">2</text>
<text x="108.2" y="88.2">15</text>
<text x="108.2" y="85.9">14</text>
<text x="112" y="86.7">SCL</text>
<text x="112" y="84.3">A2</text>
<text x="112" y="89">SDA</text>
<text x="130.8" y="84.3">IO2</text>
<text x="130.8" y="85.9">IO3</text>
<text x="130.8" y="87.5">IO4</text>
<text x="130.8" y="89">IO5</text>
<text x="136.3" y="89.8">11</text>
<text x="136.3" y="88.2">10</text>
<text x="136.3" y="86.7">9</text>
<text x="136.3" y="85.1">7</text>
<text x="244.4" y="89.9">7</text>
<text x="244.4" y="88.3">6</text>
<text x="244.4" y="86.8">5</text>
<text x="244.4" y="85.2">4</text>
<text x="248.3" y="84.4">3</text>
<text x="248.3" y="86">4</text>
<text x="248.3" y="87.6">5</text>
<text x="248.3" y="89.2">6</text>
<text x="50.9" y="95.5">3</text>
<text x="50.9" y="93.9">1</text>
<text x="54.9" y="94.7">1</text>
<text x="58.8" y="94.7">2</text>
<text x="62.8" y="95.5">4</text>
<text x="62.8" y="93.9">2</text>
<text x="67.7" y="94.7">NC</text>
<text x="84.5" y="93.7">3</text>
<text x="108.2" y="94.6">8</text>
<text x="108.2" y="91.4">13</text>
<text x="112" y="92.2">nWC</text>
<text x="112" y="95.4">VSS</text>
<text x="130.8" y="95.4">VDD</text>
<text x="130.8" y="90.6">IO6</text>
<text x="130.8" y="92.2">IO7</text>
<text x="135.5" y="94.6">16</text>
<text x="136.3" y="91.4">12</text>
<text x="244.4" y="94.7">10</text>
<text x="244.4" y="93.1">9</text>
<text x="244.4" y="91.5">8</text>
<text x="248.3" y="95.5">10</text>
<text x="248.3" y="93.9">9</text>
<text x="248.3" y="92.3">8</text>
<text x="248.3" y="90.7">7</text>
<text x="44" y="96.3">NC</text>
<text x="44" y="97.9">NC</text>
<text x="50.9" y="101.8">11</text>
<text x="50.9" y="100.2">9</text>
<text x="50.9" y="98.6">7</text>
<text x="50.9" y="97.1">5</text>
<text x="54.9" y="96.3">3</text>
<text x="54.9" y="97.9">5</text>
<text x="54.9" y="99.5">7</text>
<text x="54.9" y="101">9</text>
<text x="58" y="101">10</text>
<text x="58.8" y="96.3">4</text>
<text x="58.8" y="97.9">6</text>
<text x="58.8" y="99.5">8</text>
<text x="62" y="101.8">12</text>
<text x="62" y="100.2">10</text>
<text x="62.8" y="98.6">8</text>
<text x="62.8" y="97.1">6</text>
<text x="67.7" y="97.9">NC</text>
<text x="235.9" y="98.1">0.1uF</text>
<text x="44" y="102.6">NC</text>
<text x="54.9" y="102.6">11</text>
<text x="58" y="102.6">12</text>
<text x="67.7" y="102.6">NC</text>
<text x="71" y="106.9">0.1uF</text>
<text x="119.9" y="104.4">0.1uF</text>
<text x="37.4" y="129.6">2</text>
<text x="37.4" y="126.4">1</text>
<text x="52.5" y="131.2">2</text>
<text x="58.8" y="131.2">3</text>
<text x="64.8" y="128.4">10ohms</text>
<text x="100.3" y="130.8">2</text>
<text x="37.4" y="132.8">3</text>
<text x="56.5" y="134.3">1</text>
<text x="56.6" y="136.1">PZT2222A</text>
<text x="93" y="137.3">4</text>
<text x="106.1" y="137.4">3</text>
<text x="146.8" y="136">4</text>
<text x="158" y="137.9">A</text>
<text x="161.5" y="135.8">1</text>
<text x="49.7" y="141.9">1Kohms</text>
<text x="56" y="141.5">1</text>
<text x="61.7" y="142.3">3</text>
<text x="68.8" y="141.5">2</text>
<text x="100.3" y="142.6">1</text>
<text x="125" y="141.1">2</text>
<text x="130.1" y="140.3">BCX56-16</text>
<text x="146.7" y="142">3</text>
<text x="149.1" y="138.3">C</text>
<text x="149.2" y="142.2">E</text>
<text x="158" y="142.6">K</text>
<text x="161.5" y="142.2">2</text>
<text x="63.3" y="146.4" transform="rotate(-90 63.3 146.4)">NC</text>
<text x="125" y="145.1">1</text>
<text x="131.4" y="144.3">3</text>
<text x="135.3" y="144.3">390ohms</text>
<text x="143.7" y="147.8">1Kohms</text>
<text x="166.3" y="144.3">390ohms</text>
<text x="112.2" y="155">3</text>
<text x="112.2" y="160.5">1</text>
<text x="46.1" y="163.7">1</text>
<text x="49.5" y="162.9">1</text>
<text x="49.5" y="167.6">2</text>
<text x="118.7" y="164.9">560ohms</text>
<text x="46.1" y="168.4">2</text>
<text x="112.1" y="171.2">VS</text>
<text x="112.7" y="168.3">5</text>
<text x="127.6" y="168.1">4</text>
<text x="127.8" y="171.2">REXT</text>
<text x="51.1" y="185.1">NC</text>
<text x="58" y="182.7">1</text>
<text x="58" y="184.3">3</text>
<text x="58" y="185.9">5</text>
<text x="62" y="183.5">1</text>
<text x="62" y="185.1">3</text>
<text x="66" y="183.5">2</text>
<text x="66" y="185.1">4</text>
<text x="69.9" y="182.7">2</text>
<text x="69.9" y="184.3">4</text>
<text x="69.9" y="185.9">6</text>
<text x="74.8" y="183.5">NC</text>
<text x="111.4" y="185.9">NC</text>
<text x="120.9" y="185.9">IOUT</text>
<text x="128.9" y="185.9">GND</text>
<text x="162.7" y="185.1">3.3Kohms</text>
<text x="51.1" y="186.7">NC</text>
<text x="51.1" y="191.4">NC</text>
<text x="58" y="187.5">7</text>
<text x="58" y="189">9</text>
<text x="58" y="190.6">11</text>
<text x="62" y="186.7">5</text>
<text x="62" y="188.3">7</text>
<text x="62" y="191.4">11</text>
<text x="62" y="189.8">9</text>
<text x="65.2" y="191.4">12</text>
<text x="65.2" y="189.8">10</text>
<text x="66" y="186.7">6</text>
<text x="66" y="188.3">8</text>
<text x="69.1" y="190.6">12</text>
<text x="69.1" y="189">10</text>
<text x="69.9" y="187.5">8</text>
<text x="74.8" y="186.7">NC</text>
<text x="74.8" y="191.4">NC</text>
<text x="74.8" y="188.3">NC</text>
<text x="74.8" y="189.8">NC</text>
<text x="112.2" y="189">1</text>
<text x="120.9" y="189">2</text>
<text x="128.9" y="189">3</text>
<text x="142.5" y="189.7">1</text>
<text x="145" y="191.8">A</text>
<text x="156.4" y="189.9">4</text>
<text x="78.1" y="195.7">0.1uF</text>
<text x="112.5" y="194.8" transform="rotate(-90 112.5 194.8)">NC</text>
<text x="142.3" y="195.9">2</text>
<text x="145" y="196.6">K</text>
<text x="153.8" y="196.1">E</text>
<text x="153.8" y="192.2">C</text>
<text x="156.5" y="195.9">3</text>
<text x="227.5" y="199.7">www.standardics.nxp.com/microcontrollers/</text>
<text x="258.6" y="206.4">6</text>
<text x="262.6" y="206.4">06</text>
</g>
<g font-size="1.2">
<text x="73.9" y="50.6">+3.3V_1</text>
<text x="184.1" y="52.2">+3.3V_1</text>
<text x="69.8" y="62.1">IOH_SCL</text>
<text x="73.9" y="67.2">+3.3V_1</text>
<text x="239.6" y="74.4">+3.3V_1</text>
<text x="68.4" y="83.9">+3.3V_1</text>
<text x="70.1" y="79.6">IOH_SDA</text>
<text x="99.2" y="88.3">SDA</text>
<text x="99.2" y="85.9">SCL</text>
<text x="142.9" y="95.8">+3.3V_1</text>
<text x="36.5" y="98.6">IOH_SDA</text>
<text x="36.5" y="100.2">IOH_SCL</text>
<text x="74.7" y="98.6">I2C_SCL</text>
<text x="74.7" y="100.2">I2C_SDA</text>
<text x="103.6" y="107.8">GND_1</text>
<text x="240" y="104.7">GND_1</text>
<text x="47.3" y="113.4">GND_1</text>
<text x="161.9" y="129.1">+3.3V_2</text>
<text x="172.6" y="142.2">DALI_TX</text>
<text x="53" y="167.6">D-</text>
<text x="53.3" y="162.8">D+</text>
<text x="75.5" y="172.7">+3.3V_2</text>
<text x="158.8" y="176.7">+3.3V_2</text>
<text x="43.7" y="187.4">DALI_RX</text>
<text x="43.7" y="189">DALI_TX</text>
<text x="172.4" y="189.8">DALI_RX</text>
<text x="92.4" y="196.2">GND_ISO</text>
<text x="54.5" y="202.2">GND_2</text>
<text x="158.3" y="203">GND_2</text>
<text x="260.2" y="206.4">OF</text>
</g>
<g font-size="1.1">
<text x="212.5" y="196.9">d.consiglio</text>
<text x="220.2" y="196.9">10/14/2013</text>
<text x="221.4" y="202.4">10/02/13</text>
</g>
<text font-size=".8" x="109.6" y="159.1">3.3V</text>
</svg>
